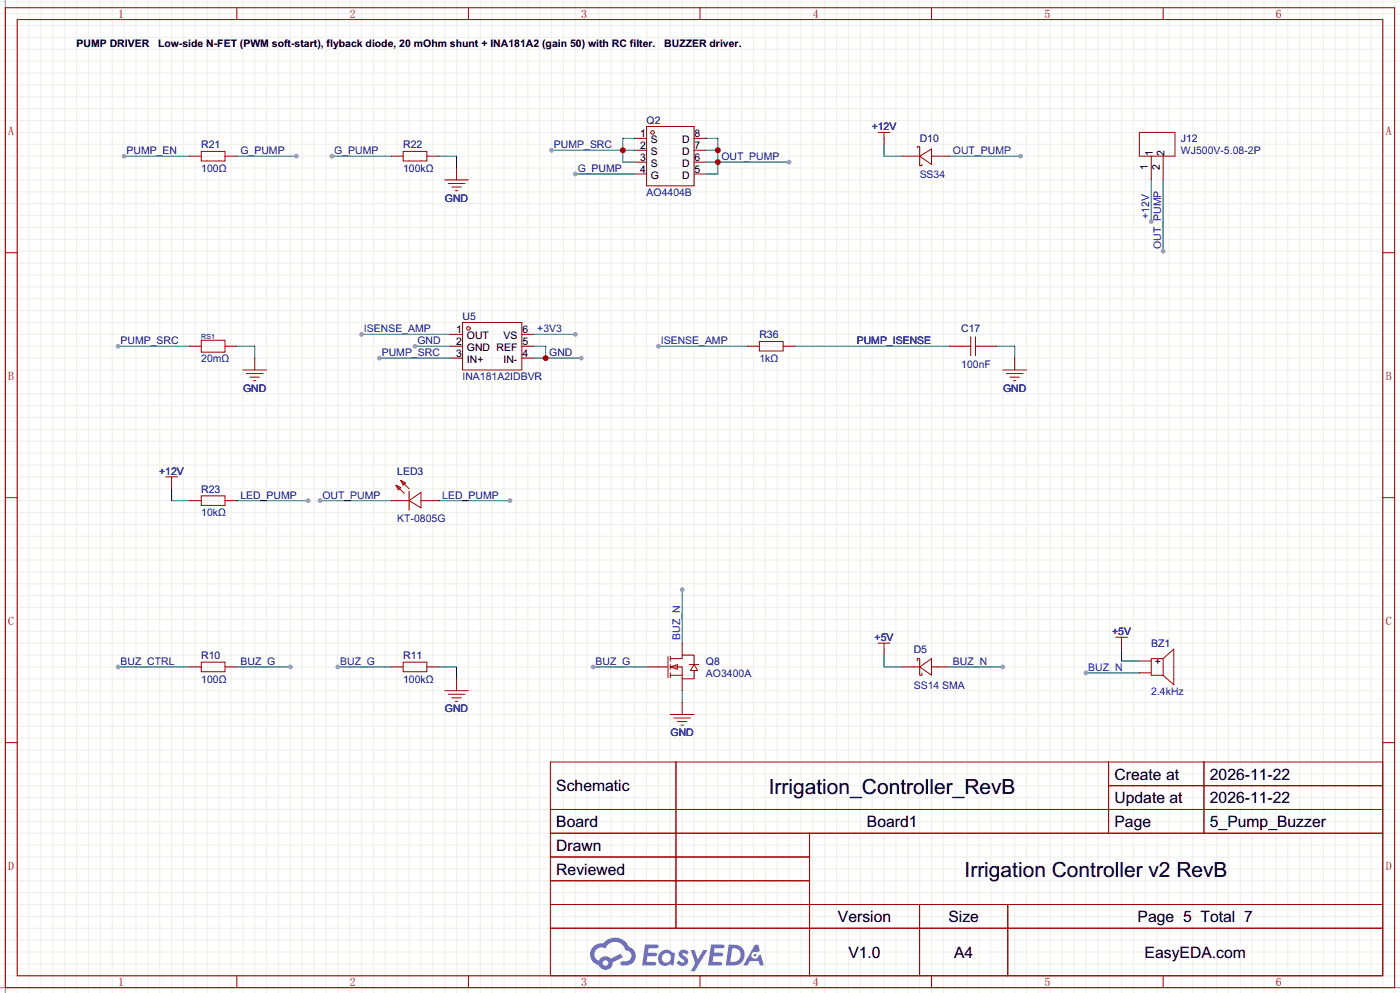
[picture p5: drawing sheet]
<svg xmlns="http://www.w3.org/2000/svg" width="299mm" height="212mm" viewBox="0 0 299 212" stroke-linecap="round" stroke-linejoin="round" font-family="sans-serif">
<g fill="none" stroke="#f0f0eb" stroke-width=".25">
<path d="M0 .4h299.5M0 2.9h299.5M0 5.5h299.5M0 8h299.5M0 10.5h299.5M0 13.1h299.5M0 15.6h299.5M0 18.2h299.5M1.1 0v212.3M3.7 0v212.3M6.2 0v212.3M8.8 0v212.3"/>
<path d="M11.3 0v212.3M13.8 0v212.3M16.4 0v212.3M18.9 0v212.3M21.5 0v212.3M24 0v212.3M26.5 0v212.3M29.1 0v212.3M31.6 0v212.3M34.2 0v212.3M36.7 0v212.3M39.2 0v212.3"/>
<path d="M41.8 0v212.3M44.3 0v212.3M46.9 0v212.3M49.4 0v212.3M51.9 0v212.3M54.5 0v212.3M57 0v212.3M59.6 0v212.3M62.1 0v212.3M64.6 0v212.3M67.2 0v212.3M69.7 0v212.3"/>
<path d="M72.3 0v212.3M74.8 0v212.3M77.3 0v212.3M79.9 0v212.3M82.4 0v212.3M85 0v212.3M87.5 0v212.3M90 0v212.3M92.6 0v212.3M95.1 0v212.3M97.7 0v212.3M100.2 0v212.3"/>
<path d="M102.7 0v212.3M105.3 0v212.3M107.8 0v212.3M110.4 0v212.3M112.9 0v212.3M115.4 0v212.3M118 0v212.3M120.5 0v212.3M123.1 0v212.3M125.6 0v212.3M128.1 0v212.3M130.7 0v212.3"/>
<path d="M133.2 0v212.3M135.8 0v212.3M138.3 0v212.3M140.8 0v212.3M143.4 0v212.3M145.9 0v212.3M148.5 0v212.3M151 0v212.3M153.5 0v212.3M156.1 0v212.3M158.6 0v212.3M161.2 0v212.3"/>
<path d="M163.7 0v212.3M166.2 0v212.3M168.8 0v212.3M171.3 0v212.3M173.9 0v212.3M176.4 0v212.3M178.9 0v212.3M181.5 0v212.3M184 0v212.3M186.6 0v212.3M189.1 0v212.3M191.6 0v212.3"/>
<path d="M194.2 0v212.3M196.7 0v212.3M199.3 0v212.3M201.8 0v212.3M204.3 0v212.3M206.9 0v212.3M209.4 0v212.3M212 0v212.3M214.5 0v212.3M217 0v212.3M219.6 0v212.3M222.1 0v212.3"/>
<path d="M224.7 0v212.3M227.2 0v212.3M229.7 0v212.3M232.3 0v212.3M234.8 0v212.3M237.4 0v212.3M239.9 0v212.3M242.4 0v212.3M245 0v212.3M247.5 0v212.3M250.1 0v212.3M252.6 0v212.3"/>
<path d="M255.1 0v212.3M257.7 0v212.3M260.2 0v212.3M262.8 0v212.3M265.3 0v212.3M267.8 0v212.3M270.4 0v212.3M272.9 0v212.3M275.5 0v212.3M278 0v212.3M280.5 0v212.3M283.1 0v212.3"/>
<path d="M285.6 0v212.3M288.2 0v212.3M290.7 0v212.3M293.2 0v212.3M295.8 0v212.3M298.3 0v212.3M0 20.7h299.5M0 23.2h299.5M0 25.8h299.5M0 28.3h299.5M0 30.9h299.5M0 33.4h299.5"/>
<path d="M0 35.9h299.5M0 38.5h299.5M0 41h299.5M0 43.6h299.5M0 46.1h299.5M0 48.6h299.5M0 51.2h299.5M0 53.7h299.5M0 56.3h299.5M0 58.8h299.5M0 61.3h299.5M0 63.9h299.5"/>
<path d="M0 66.4h299.5M0 69h299.5M0 71.5h299.5M0 74h299.5M0 76.6h299.5M0 79.1h299.5M0 81.7h299.5M0 84.2h299.5M0 86.7h299.5M0 89.3h299.5M0 91.8h299.5M0 94.4h299.5"/>
<path d="M0 96.9h299.5M0 99.4h299.5M0 102h299.5M0 104.5h299.5M0 107.1h299.5M0 109.6h299.5M0 112.1h299.5M0 114.7h299.5M0 117.2h299.5M0 119.8h299.5M0 122.3h299.5M0 124.8h299.5"/>
<path d="M0 127.4h299.5M0 129.9h299.5M0 132.5h299.5M0 135h299.5M0 137.5h299.5M0 140.1h299.5M0 142.6h299.5M0 145.2h299.5M0 147.7h299.5M0 150.2h299.5M0 152.8h299.5M0 155.3h299.5"/>
<path d="M0 157.9h299.5M0 160.4h299.5M0 162.9h299.5M0 165.5h299.5M0 168h299.5M0 170.6h299.5M0 173.1h299.5M0 175.6h299.5M0 178.2h299.5M0 180.7h299.5M0 183.3h299.5M0 185.8h299.5"/>
<path d="M0 188.3h299.5M0 190.9h299.5M0 193.4h299.5M0 196h299.5M0 198.5h299.5M0 201h299.5M0 203.6h299.5M0 206.1h299.5M0 208.7h299.5M0 211.2h299.5"/>
</g>
<path d="M1.1 0v212.3M0 211.2h299.5" fill="none" stroke="#999" stroke-width=".25"/>
<g fill="none" stroke="#a10000" stroke-width=".21">
<path d="M1.1 1.6h297.2v209.6h-297.2zM3.7 4.2h292.1v204.5h-292.1zM50.7 1.6v2.6M100.2 1.6v2.6M149.7 1.6v2.6M199.3 1.6v2.6M248.8 1.6v2.6M1.1 54h2.6M295.8 54h2.5M1.1 106.4h2.6M295.8 106.4h2.5M1.1 158.8h2.6"/>
<path d="M295.8 158.8h2.5M117.7 162.9h178.1v45.8h-178.1zM117.7 173.1h178.1M117.7 178.2h178.1M144.6 162.9v35.6M173.2 178.2v30.5M237.1 162.9v15.3M237.1 168h58.7M257.5 162.9v15.3M117.7 183.3h55.5M117.7 193.4h178.1M117.7 188.3h55.5"/>
<path d="M117.7 198.5h178.1M196.7 193.4v15.3M215.6 193.4v15.3M50.7 208.7v2.5M100.2 208.7v2.5M149.7 208.7v2.5M199.3 208.7v2.5M248.8 208.7v2.5"/>
</g>
<g fill="#5487ff">
<path d="M145.5 203.3a1.3 1.3 0 0 1 1.8 .3l-.4 .6a.54 .54 0 0 0-.9-.2l.1 .2a1.28 1.28 0 0 1 .8 2 1.53 1.53 0 0 1-2.2-.3l.5-.6 .8 .5a.31 .31 0 0 0 .4-.3 .31 .31 0 0 0-.3-.3 1.12 1.12 0 0 1-.6-1.9z"/>
<path d="M147.7 203.2h.9l.7 1.9 1.1-1.9h.9l-2.7 4.5h-.9l1-1.7z"/>
<path d="M138 202h1.6a1.31 1.31 0 0 1 1.2 .2 .4 .4 0 0 1-.3 .6h-1.8l-.1 .9h1.6a.4 .4 0 0 1 .4 .4 .4 .4 0 0 1-.4 .4h-1.7l-.2 1.2h1.4a.46 .46 0 0 1 .5 .1 .46 .46 0 0 1 .1 .5l-.3 .2h-2.7z"/>
<path d="M152.1 202h1.6a1.32 1.32 0 0 1 1.3 .2 .39 .39 0 0 1-.4 .6h-1.7l-.2 .9h1.7a.4 .4 0 0 1 .3 .4 .4 .4 0 0 1-.4 .4h-1.7l-.2 1.2h1.4a.46 .46 0 0 1 .5 .1 .46 .46 0 0 1 .1 .5l-.3 .2h-2.7z"/>
<path d="M161.5 202h.7l.4 1.3-.7 .4a.75 .75 0 0 0-1.1 .3 .75 .75 0 0 0 .5 1 .75 .75 0 0 0 .9-.6l.6-.3 .6 2.4h-.9l-.2-1h-1.9l-.5 1h-.9z"/>
<path d="M155.9 202l-.7 4.5h1.5a2.27 2.27 0 0 0 2.6-2.3 2.27 2.27 0 0 0-2.7-2.2zM156.6 202.8a1.5 1.5 0 0 1 1.8 1.5 1.5 1.5 0 0 1-1.9 1.4h-.3z"/>
<path d="M141.3 203.6a1.6 1.6 0 0 0-.3 2.3 1.6 1.6 0 0 0 2.3 .2l.8 .4 .3-2.5-.2-.3h-.4a1.58 1.58 0 0 0-2.5-.1zM141.9 204.1a.98 .98 0 0 1 1.6 .5 .98 .98 0 0 1-1.1 1.2 .94 .94 0 0 1-.8-.6 .94 .94 0 0 1 .3-1.1z"/>
<path d="M126.9 202.4a2.37 2.37 0 0 0 1.2 4 1.54 1.54 0 0 0 1.7 1 1.54 1.54 0 0 0 1.3-1.6l2.1-1.1-.5-.8-2 1.1a1.57 1.57 0 0 0-2.6 .4 1.5 1.5 0 0 1-.8-2.1 1.5 1.5 0 0 1 2.2-.5 2.23 2.23 0 0 1 2.3-1.4 2.23 2.23 0 0 1 2 1.8 1.16 1.16 0 0 1 1.2 1.1 1.16 1.16 0 0 1-1 1.3h-.7a.47 .47 0 0 0-.6 .3 .47 .47 0 0 0 .4 .6 2.17 2.17 0 0 0 2.5-1 2.17 2.17 0 0 0-.3-2.6l-.8-.5a3.2 3.2 0 0 0-5.4-.7l-1.2 .1zM129 206a.58 .58 0 0 1 1.1 0 .58 .58 0 0 1-1.1 0z"/>
<circle cx="161.5" cy="204.3" r=".28"/>
</g>
<path d="M40.5 33.4h2.6M48.1 33.4h2.6" fill="none" stroke="#870000" stroke-width=".21"/>
<path d="M43.1 32.4h5v2h-5z" fill="none" stroke="#a10000" stroke-width=".21"/>
<path d="M50.7 33.4h12.7" fill="none" stroke="#008700" stroke-width=".21"/>
<circle cx="63.4" cy="33.4" r=".51" fill="#999"/>
<path d="M26.5 33.4h14" fill="none" stroke="#008700" stroke-width=".21"/>
<circle cx="26.5" cy="33.4" r=".51" fill="#999"/>
<path d="M83.7 33.4h2.5M91.3 33.4h2.6M97.7 35.9v2.6" fill="none" stroke="#870000" stroke-width=".21"/>
<path d="M86.2 32.4h5.1v2h-5.1zM95.1 38.5h5.1M95.9 39.2h3.5M96.6 40h2.1M97.4 40.8h.5" fill="none" stroke="#a10000" stroke-width=".21"/>
<path d="M71 33.4h12.7M93.9 33.4h3.8v2.5" fill="none" stroke="#008700" stroke-width=".21"/>
<circle cx="71" cy="33.4" r=".51" fill="#999"/>
<g fill="none" stroke="#a10000" stroke-width=".21">
<path d="M138.3 27h10.2v12.7h-10.2z"/>
<circle cx="139.6" cy="28.3" r=".38"/>
</g>
<path d="M135.8 29.6h2.5M135.8 32.1h2.5M135.8 34.7h2.5M135.8 37.2h2.5M148.5 29.6h2.5M148.5 32.1h2.5M148.5 34.7h2.5M148.5 37.2h2.5" fill="none" stroke="#870000" stroke-width=".21"/>
<path d="M118 32.1h17.8M135.8 29.6h-2.6v5.1h2.6" fill="none" stroke="#008700" stroke-width=".21"/>
<circle cx="133.2" cy="32.1" r=".63" fill="#c00"/>
<circle cx="118" cy="32.1" r=".51" fill="#999"/>
<path d="M123.1 37.2h12.7" fill="none" stroke="#008700" stroke-width=".21"/>
<circle cx="123.1" cy="37.2" r=".51" fill="#999"/>
<path d="M151 29.6h2.5v7.6h-2.5M151 34.7h17.8M151 32.1h2.5" fill="none" stroke="#008700" stroke-width=".21"/>
<g fill="#c00">
<circle cx="153.5" cy="34.7" r=".63"/>
<circle cx="153.5" cy="32.1" r=".63"/>
</g>
<circle cx="168.8" cy="34.7" r=".51" fill="#999"/>
<path d="M192.9 33.4h3.8M199.3 33.4h3.8" fill="none" stroke="#870000" stroke-width=".21"/>
<path d="M196.2 31.6v-.2h.5v4h.5v-.2M196.7 33.4l2.6-1.5v3.3z" fill="none" stroke="#a10000" stroke-width=".21"/>
<path d="M203.1 33.4h15.2" fill="none" stroke="#008700" stroke-width=".21"/>
<circle cx="218.3" cy="33.4" r=".51" fill="#999"/>
<path d="M189.1 30.9v2.5h3.8M246.3 38.5v8.9" fill="none" stroke="#008700" stroke-width=".21"/>
<path d="M189.1 29.6v1.3M246.3 33.4v5.1M248.8 33.4v5.1" fill="none" stroke="#870000" stroke-width=".21"/>
<path d="M187.8 28.3h2.6M189.1 28.3v1.3M243.7 28.3h7.6v5.1h-7.6z" fill="none" stroke="#a10000" stroke-width=".21"/>
<circle cx="246.3" cy="47.4" r=".51" fill="#999"/>
<path d="M248.8 38.5v15.2" fill="none" stroke="#008700" stroke-width=".21"/>
<circle cx="248.8" cy="53.7" r=".51" fill="#999"/>
<path d="M43.1 72.8h5v2.5h-5zM51.9 79.1h5.1M52.7 79.9h3.6M53.5 80.6h2M54.2 81.4h.5" fill="none" stroke="#a10000" stroke-width=".21"/>
<path d="M40.5 74h2.6M48.1 74h2.6M54.5 76.6v2.5" fill="none" stroke="#870000" stroke-width=".21"/>
<path d="M25.3 74h15.2M50.7 74h3.8v2.6" fill="none" stroke="#008700" stroke-width=".21"/>
<circle cx="25.3" cy="74" r=".51" fill="#999"/>
<g fill="none" stroke="#a10000" stroke-width=".21">
<path d="M98.9 69h12.7v10.1h-12.7z"/>
<circle cx="100.2" cy="70.2" r=".38"/>
</g>
<path d="M96.4 71.5h2.5M96.4 74h2.5M96.4 76.6h2.5M111.6 71.5h2.6M111.6 74h2.6M111.6 76.6h2.6" fill="none" stroke="#870000" stroke-width=".21"/>
<path d="M77.3 71.5h19.1" fill="none" stroke="#008700" stroke-width=".21"/>
<circle cx="77.3" cy="71.5" r=".51" fill="#999"/>
<path d="M88.8 74h7.6" fill="none" stroke="#008700" stroke-width=".21"/>
<circle cx="88.8" cy="74" r=".51" fill="#999"/>
<path d="M81.2 76.6h15.2" fill="none" stroke="#008700" stroke-width=".21"/>
<circle cx="81.2" cy="76.6" r=".51" fill="#999"/>
<path d="M114.2 76.6h10.1M114.2 74h2.5v2.6" fill="none" stroke="#008700" stroke-width=".21"/>
<circle cx="116.7" cy="76.6" r=".63" fill="#c00"/>
<circle cx="124.3" cy="76.6" r=".51" fill="#999"/>
<path d="M114.2 71.5h8.9" fill="none" stroke="#008700" stroke-width=".21"/>
<circle cx="123.1" cy="71.5" r=".51" fill="#999"/>
<path d="M159.9 74h2.5M167.5 74h2.6" fill="none" stroke="#870000" stroke-width=".21"/>
<path d="M162.4 73h5.1v2.1h-5.1z" fill="none" stroke="#a10000" stroke-width=".21"/>
<path d="M140.8 74h19.1M170.1 74h33" fill="none" stroke="#008700" stroke-width=".21"/>
<circle cx="140.8" cy="74" r=".51" fill="#999"/>
<path d="M205.6 74h2M207.6 72v4.1M208.7 74h2M208.7 72v4.1M214.5 79.1h5.1M215.3 79.9h3.5M216 80.6h2.1M216.8 81.4h.5M43.1 106h5v2.1h-5z" fill="none" stroke="#a10000" stroke-width=".21"/>
<path d="M203.1 74h2.5M210.7 74h2.5M217 76.6v2.5M40.5 107.1h2.6M48.1 107.1h2.6" fill="none" stroke="#870000" stroke-width=".21"/>
<path d="M213.2 74h3.8v2.6M50.7 107.1h15.2" fill="none" stroke="#008700" stroke-width=".21"/>
<circle cx="65.9" cy="107.1" r=".51" fill="#999"/>
<path d="M36.7 104.5v2.6h3.8M68.5 107.1h15.2" fill="none" stroke="#008700" stroke-width=".21"/>
<path d="M36.7 103.2v1.3M83.7 107.1h3.8M90 107.1h3.9" fill="none" stroke="#870000" stroke-width=".21"/>
<path d="M35.4 102h2.6M36.7 102v1.2M84.7 103.8l1 .5-.5 .5zM84.7 103.8l1.8 1.7M85.7 102.7l1 .5-.5 .6zM85.7 102.7l1.8 1.8M87.5 107.1l2.5-1.8v3.3zM87.5 105v4.1" fill="none" stroke="#a10000" stroke-width=".21"/>
<circle cx="68.5" cy="107.1" r=".51" fill="#999"/>
<path d="M93.9 107.1h15.2" fill="none" stroke="#008700" stroke-width=".21"/>
<circle cx="109.1" cy="107.1" r=".51" fill="#999"/>
<path d="M40.5 142.6h2.6M48.1 142.6h2.6" fill="none" stroke="#870000" stroke-width=".21"/>
<path d="M43.1 141.6h5v2h-5z" fill="none" stroke="#a10000" stroke-width=".21"/>
<path d="M50.7 142.6h11.4" fill="none" stroke="#008700" stroke-width=".21"/>
<circle cx="62.1" cy="142.6" r=".51" fill="#999"/>
<path d="M25.3 142.6h15.2" fill="none" stroke="#008700" stroke-width=".21"/>
<circle cx="25.3" cy="142.6" r=".51" fill="#999"/>
<path d="M83.7 142.6h2.5M91.3 142.6h2.6M97.7 145.2v2.5" fill="none" stroke="#870000" stroke-width=".21"/>
<path d="M86.2 141.6h5.1v2h-5.1zM95.1 147.7h5.1M95.9 148.5h3.5M96.6 149.2h2.1M97.4 150h.5" fill="none" stroke="#a10000" stroke-width=".21"/>
<path d="M72.3 142.6h11.4M93.9 142.6h3.8v2.6" fill="none" stroke="#008700" stroke-width=".21"/>
<circle cx="72.3" cy="142.6" r=".51" fill="#999"/>
<path d="M140.8 142.6h2.1M142.9 140.3v4.6M143.4 142.6l1.5-.5v1zM143.4 140.8h2.5v-.7h2.6v2M143.4 142.6h2.5v2.6h2.6v-1.8M143.4 144.4h2.5M143.4 140.3v1M143.4 142.1v1M143.4 143.9v1M147.4 142.1h2.1M148.5 142.1l.7 1.3h-1.5z" fill="none" stroke="#a10000" stroke-width=".21"/>
<path d="M145.9 137.5v2.6M138.3 142.6h2.5M145.9 145.2v2.5" fill="none" stroke="#870000" stroke-width=".21"/>
<path d="M145.9 126.1v11.4" fill="none" stroke="#008700" stroke-width=".21"/>
<circle cx="145.9" cy="126.1" r=".51" fill="#999"/>
<path d="M126.9 142.6h11.4" fill="none" stroke="#008700" stroke-width=".21"/>
<circle cx="126.9" cy="142.6" r=".51" fill="#999"/>
<path d="M145.9 147.7v2.5M203.1 142.6h11.4" fill="none" stroke="#008700" stroke-width=".21"/>
<path d="M145.9 150.2v2.6M192.9 142.6h2.6M200.5 142.6h2.6" fill="none" stroke="#870000" stroke-width=".21"/>
<path d="M143.4 152.8h5.1M144.1 153.5h3.6M144.9 154.3h2M145.7 155.1h.5M195.5 142.6h1.2M196.2 141.3v-.5h.5v3.6h.5v-.5M196.7 142.6l2.6-1.8v3.6zM199.3 142.6h1.2" fill="none" stroke="#a10000" stroke-width=".21"/>
<circle cx="214.5" cy="142.6" r=".51" fill="#999"/>
<path d="M239.9 138.8v2.5h3.8M189.1 140.1v2.5h3.8M232.3 143.9h11.4" fill="none" stroke="#008700" stroke-width=".21"/>
<path d="M189.1 138.8v1.3M239.9 137.5v1.3M243.7 141.3h2.6M243.7 143.9h2.6" fill="none" stroke="#870000" stroke-width=".21"/>
<path d="M187.8 137.5h2.6M189.1 137.5v1.3M238.6 136.3h2.6M239.9 136.3v1.2M248.8 140.8l2.3-2v7.6l-2.3-2M248.8 140.8v3.6M248.8 140.8h-2.5v3.6h2.5" fill="none" stroke="#a10000" stroke-width=".21"/>
<circle cx="232.3" cy="143.9" r=".51" fill="#999"/>
<g font-size="4.5">
<text x="164.5" y="169.8">Irrigation_Controller_RevB</text>
<text x="206.3" y="187.6">Irrigation Controller v2 RevB</text>
</g>
<g font-size="3.4">
<text x="238.4" y="166.7">Create at</text>
<text x="258.8" y="166.7">2026-11-22</text>
<text x="119" y="169.2">Schematic</text>
<text x="238.4" y="171.8">Update at</text>
<text x="258.8" y="171.8">2026-11-22</text>
<text x="119" y="176.9">Board</text>
<text x="185.4" y="176.9">Board1</text>
<text x="238.4" y="176.9">Page</text>
<text x="258.8" y="176.9">5_Pump_Buzzer</text>
<text x="119" y="181.9">Drawn</text>
<text x="119" y="187">Reviewed</text>
<text x="179.2" y="197.2">Version</text>
<text x="202.9" y="197.2">Size</text>
<text x="243.3" y="197.2">Page 5 Total 7</text>
<text x="181.5" y="204.8">V1.0</text>
<text x="204.1" y="204.8">A4</text>
<text x="244.8" y="204.8">EasyEDA.com</text>
</g>
<g font-size="2.5" fill="#a00000">
<text x="25.3" y="3.8">1</text>
<text x="74.8" y="3.8">2</text>
<text x="124.3" y="3.8">3</text>
<text x="173.9" y="3.8">4</text>
<text x="223.4" y="3.8">5</text>
<text x="272.9" y="3.8">6</text>
<text x="1.8" y="28.8">A</text>
<text x="296.4" y="28.8">A</text>
<text x="1.8" y="81.2">B</text>
<text x="296.4" y="81.2">B</text>
<text x="1.8" y="133.5">C</text>
<text x="296.4" y="133.5">C</text>
<text x="1.8" y="185.9">D</text>
<text x="296.4" y="185.9">D</text>
<text x="25.3" y="210.9">1</text>
<text x="74.8" y="210.9">2</text>
<text x="124.3" y="210.9">3</text>
<text x="173.9" y="210.9">4</text>
<text x="223.4" y="210.9">5</text>
<text x="272.9" y="210.9">6</text>
</g>
<g font-size="2.2">
<text x="16.4" y="10.1">PUMP DRIVER</text>
<text x="33.8" y="10.1">Low-side N-FET (PWM soft-start), flyback diode, 20 mOhm shunt + INA181A2 (gain 50) with RC filter.</text>
<text x="142.1" y="10.1">BUZZER driver.</text>
<text x="136.9" y="29.4">1</text>
<text x="148.6" y="29.4">8</text>
<text x="136.9" y="31.9">2</text>
<text x="136.9" y="34.5">3</text>
<text x="139.2" y="30.6">S</text>
<text x="139.2" y="33.2">S</text>
<text x="139.2" y="35.7">S</text>
<text x="145.9" y="35.7">D</text>
<text x="145.9" y="33.2">D</text>
<text x="145.9" y="30.6">D</text>
<text x="148.6" y="34.5">6</text>
<text x="148.6" y="31.9">7</text>
<text x="246.6" y="33.4" transform="rotate(-90 246.6 33.4)">1</text>
<text x="249.1" y="33.4" transform="rotate(-90 249.1 33.4)">2</text>
<text x="136.9" y="37">4</text>
<text x="139.2" y="38.3">G</text>
<text x="145.9" y="38.3">D</text>
<text x="148.6" y="37">5</text>
<text x="245.6" y="36.4" transform="rotate(-90 245.6 36.4)">1</text>
<text x="248.1" y="36.4" transform="rotate(-90 248.1 36.4)">2</text>
<text x="97.6" y="71.3">1</text>
<text x="111.8" y="71.3">6</text>
<text x="97.6" y="73.8">2</text>
<text x="97.6" y="76.4">3</text>
<text x="99.9" y="72.6">OUT</text>
<text x="99.9" y="75.1">GND</text>
<text x="99.9" y="77.6">IN+</text>
<text x="106.2" y="75.1">REF</text>
<text x="107.7" y="72.6">VS</text>
<text x="107.7" y="77.6">IN-</text>
<text x="111.8" y="76.4">4</text>
<text x="111.8" y="73.8">5</text>
<text x="247" y="142.1">+</text>
</g>
<g font-size="2.2" fill="#000080">
<text x="138.3" y="26.6">Q2</text>
<text x="186.5" y="27.9">+12V</text>
<text x="43.1" y="31.7">R21</text>
<text x="86.2" y="31.7">R22</text>
<text x="196.7" y="30.4">D10</text>
<text x="252.6" y="30.4">J12</text>
<text x="95.2" y="43.1">GND</text>
<text x="98.9" y="68.5">U5</text>
<text x="205.6" y="71">C17</text>
<text x="162.4" y="72.3">R36</text>
<text x="52" y="83.7">GND</text>
<text x="214.6" y="83.7">GND</text>
<text x="34.1" y="101.5">+12V</text>
<text x="85" y="101.5">LED3</text>
<text x="43.1" y="105.3">R23</text>
<text x="187.1" y="137.1">+5V</text>
<text x="237.9" y="135.8">+5V</text>
<text x="43.1" y="140.9">R10</text>
<text x="86.2" y="140.9">R11</text>
<text x="151" y="142.2">Q8</text>
<text x="195.5" y="139.6">D5</text>
<text x="246.3" y="138.4">BZ1</text>
<text x="95.2" y="152.3">GND</text>
<text x="143.4" y="157.4">GND</text>
</g>
<g font-size="2.2" fill="#00f">
<text x="27.1" y="32.9">PUMP_EN</text>
<text x="51.4" y="32.9">G_PUMP</text>
<text x="71.5" y="32.9">G_PUMP</text>
<text x="118.5" y="31.7">PUMP_SRC</text>
<text x="154.3" y="34.2">OUT_PUMP</text>
<text x="203.8" y="32.9">OUT_PUMP</text>
<text x="252.6" y="32.9">WJ500V-5.08-2P</text>
<text x="43.1" y="36.8">100Ω</text>
<text x="86.2" y="36.8">100kΩ</text>
<text x="123.6" y="36.8">G_PUMP</text>
<text x="138.3" y="41.8">AO4404B</text>
<text x="196.7" y="38">SS34</text>
<text x="245.8" y="46.9" transform="rotate(-90 245.8 46.9)">+12V</text>
<text x="248.3" y="53.2" transform="rotate(-90 248.3 53.2)">OUT_PUMP</text>
<text x="77.9" y="71">ISENSE_AMP</text>
<text x="114.9" y="71">+3V3</text>
<text x="25.8" y="73.6">PUMP_SRC</text>
<text x="43.1" y="77.4">20m</text>
<text x="47.4" y="77.4">Ω</text>
<text x="81.7" y="76.1">PUMP_SRC</text>
<text x="89.3" y="73.6">GND</text>
<text x="117.5" y="76.1">GND</text>
<text x="141.4" y="73.6">ISENSE_AMP</text>
<text x="162.4" y="77.4">1kΩ</text>
<text x="183.3" y="73.6">PUMP_ISENSE</text>
<text x="98.9" y="81.2">INA181A2IDBVR</text>
<text x="205.6" y="78.7">100nF</text>
<text x="51.4" y="106.6">LED_PUMP</text>
<text x="69" y="106.6">OUT_PUMP</text>
<text x="94.6" y="106.6">LED_PUMP</text>
<text x="43.1" y="110.4">10kΩ</text>
<text x="85" y="111.7">KT-0805G</text>
<text x="145.5" y="136.8" transform="rotate(-90 145.5 136.8)">BUZ_N</text>
<text x="25.8" y="142.2">BUZ_CTRL</text>
<text x="51.4" y="142.2">BUZ_G</text>
<text x="72.8" y="142.2">BUZ_G</text>
<text x="127.4" y="142.2">BUZ_G</text>
<text x="203.8" y="142.2">BUZ_N</text>
<text x="232.8" y="143.4">BUZ_N</text>
<text x="43.1" y="146">100Ω</text>
<text x="86.2" y="146">100kΩ</text>
<text x="151" y="144.7">AO3400A</text>
<text x="195.5" y="147.2">SS14 SMA</text>
<text x="246.3" y="148.5">2.4kHz</text>
</g>
<text font-size="1.5" fill="#000080" x="43.1" y="72.5">RS1</text>
</svg>
